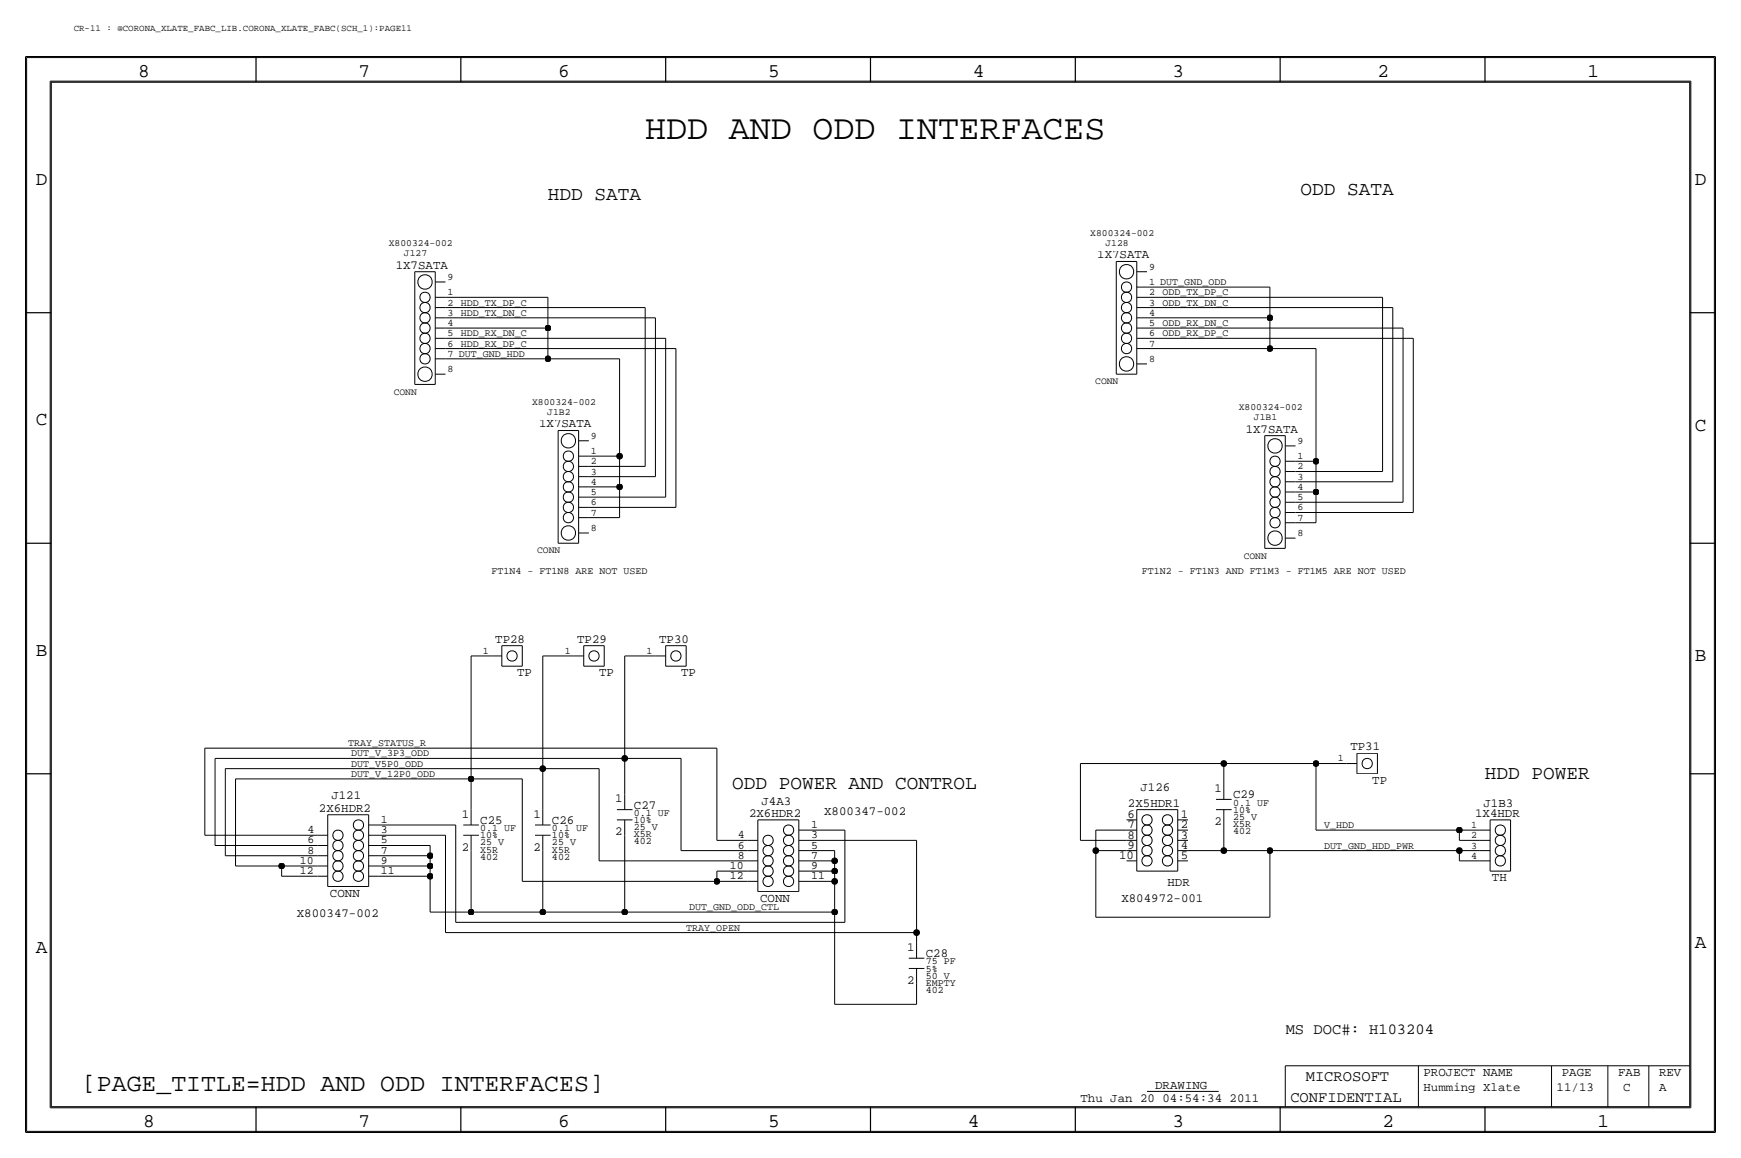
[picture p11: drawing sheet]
<svg xmlns="http://www.w3.org/2000/svg" width="432mm" height="287mm" viewBox="0 0 432 287" stroke-linecap="round" stroke-linejoin="round" font-family="sans-serif">
<g fill="none" stroke="#000" stroke-width=".25">
<path d="M6.6 14.3h418.6zM6.6 14.3v266.2zM425.2 14.3v266.2zM12.4 20.1v254.5zM12.4 20.1h407zM419.4 20.1v254.5zM102.9 67.4v27.9zM102.9 67.4h5zM107.9 67.4v27.9zM107.9 69.9h2.6zM107.9 78.8h2.6zM107.9 76.3h2.6z"/>
<path d="M107.9 73.7h2.6zM110.5 78.8h52.1zM110.5 73.7h25.4zM110.5 76.3h49.5zM135.9 73.7v7.6zM160 76.3v39.3zM162.6 78.8v39.4zM276.9 64.8v28zM276.9 64.8h5zM281.9 64.8v28zM281.9 67.4h2.6zM281.9 76.3h2.6z"/>
<path d="M281.9 78.8h2.6zM281.9 73.7h2.6zM281.9 71.2h2.6zM284.5 73.7h58.4zM284.5 76.3h60.9zM284.5 78.8h30.5zM284.5 71.2h30.5zM315 78.8v7.6zM315 71.2v7.6zM342.9 73.7v43.2zM345.4 76.3v43.1zM102.9 95.3h5z"/>
<path d="M107.9 92.8h2.6zM107.9 86.4h2.6zM107.9 89h2.6zM107.9 81.3h2.6zM107.9 83.9h2.6zM110.5 83.9h54.6zM110.5 86.4h57.1zM110.5 81.3h25.4zM110.5 89h25.4zM135.9 81.3v7.7zM135.9 89h17.8zM153.7 89v24.1z"/>
<path d="M165.1 83.9v39.3zM167.6 86.4v39.4zM276.9 92.8h5zM281.9 90.2h2.6zM281.9 83.9h2.6zM281.9 86.4h2.6zM281.9 81.3h2.6zM284.5 83.9h66zM284.5 81.3h63.5zM284.5 86.4h30.5zM315 86.4h11.4zM326.4 86.4v28z"/>
<path d="M348 81.3v43.2zM350.5 83.9v43.2zM138.4 106.7v28zM138.4 106.7h5.1zM143.5 106.7v28zM143.5 109.3h2.5zM143.5 118.2h2.5zM143.5 115.6h2.5zM143.5 113.1h2.5zM146 113.1h7.7zM146 115.6h14zM146 118.2h16.6z"/>
<path d="M153.7 113.1v7.6zM313.7 108v27.9zM313.7 108h5.1zM318.8 108v27.9zM318.8 110.5h2.5zM318.8 119.4h2.5zM318.8 116.9h2.5zM318.8 114.4h2.5zM321.3 114.4h5.1zM321.3 116.9h21.6zM321.3 119.4h24.1zM326.4 114.4v7.6z"/>
<path d="M138.4 134.7h5.1zM143.5 132.1h2.5zM143.5 125.8h2.5zM143.5 128.3h2.5zM143.5 120.7h2.5zM143.5 123.2h2.5zM146 125.8h21.6zM146 120.7h7.7zM146 128.3h7.7zM146 123.2h19.1zM153.7 120.7v7.6zM313.7 135.9h5.1z"/>
<path d="M318.8 133.4h2.5zM318.8 127.1h2.5zM318.8 129.6h2.5zM318.8 122h2.5zM318.8 124.5h2.5zM321.3 127.1h29.2zM321.3 129.6h5.1zM321.3 122h5.1zM321.3 124.5h26.7zM326.4 122v7.6zM116.8 162.6h5.1zM116.8 162.6v30.5z"/>
<path d="M121.9 162.6h2.6zM124.5 165.2h5zM124.5 160.1h5zM124.5 160.1v5.1zM129.5 160.1v5.1zM134.6 162.6h7.6zM134.6 162.6v28zM142.2 162.6h2.6zM144.8 165.2h5.1zM144.8 160.1h5.1zM144.8 160.1v5.1zM149.9 160.1v5.1z"/>
<path d="M154.9 162.6h7.7zM154.9 162.6v25.4zM162.6 162.6h2.5zM165.1 165.2h5.1zM165.1 160.1h5.1zM165.1 160.1v5.1zM170.2 160.1v5.1zM50.8 185.5v21.6zM50.8 185.5h127zM53.3 188v21.6zM53.3 188h101.6zM55.9 190.6v21.5z"/>
<path d="M55.9 190.6h78.7zM58.4 193.1v21.6zM58.4 193.1h58.4zM116.8 193.1h12.7zM116.8 193.1v7.6zM129.5 193.1v25.4zM134.6 190.6v10.1zM134.6 190.6h14zM148.6 190.6v22.8zM154.9 188h14zM154.9 196.9v3.8zM154.9 188v8.9z"/>
<path d="M168.9 188v22.9zM177.8 185.5v22.8zM268 189.3v19zM268 189.3h35.5zM301.6 198.2h3.9zM303.5 194.4v3.8zM303.5 189.3h22.9zM303.5 189.3v5.1zM326.4 189.3v16.5zM326.4 189.3h7.6zM334 189.3h2.5zM336.5 191.8h5.1z"/>
<path d="M336.5 186.7h5.1zM336.5 186.7v5.1zM341.6 186.7v5.1zM50.8 207.1h27.9zM53.3 209.6h25.4zM55.9 212.1h22.8zM58.4 214.7h11.5zM69.8 214.7h8.9zM69.8 217.2h8.9zM69.8 214.7v2.5zM78.7 214.7h2.6zM78.7 217.2h2.6z"/>
<path d="M78.7 212.1h2.6zM78.7 209.6h2.6zM78.7 207.1h2.6zM81.3 202v17.8zM81.3 219.8h10.1zM81.3 202h10.1zM91.4 202v17.8zM91.4 212.1h2.6zM91.4 214.7h2.6zM91.4 217.2h2.6zM91.4 209.6h2.6zM91.4 204.5h2.6z"/>
<path d="M91.4 207.1h2.6zM94 207.1h16.5zM94 209.6h12.7zM94 212.1h12.7zM94 214.7h12.7zM94 217.2h12.7zM94 204.5h19zM106.7 209.6v2.5zM106.7 212.1v2.6zM106.7 214.7v2.5zM106.7 217.2v8.9zM110.5 207.1v24.1z"/>
<path d="M113 204.5v24.2zM114.9 204.5h3.9zM114.9 207.1h3.9zM116.8 207.1v3.8zM116.8 200.7v3.8zM116.8 210.9v15.2zM129.5 218.5h48.3zM132.7 204.5h3.9zM132.7 207.1h3.9zM134.6 207.1v3.8zM134.6 200.7v3.8zM134.6 210.9v15.2z"/>
<path d="M148.6 213.4h36.8zM153 200.7h3.9zM153 203.3h3.9zM154.9 203.3v3.8zM154.9 207.1v19zM168.9 210.9h16.5zM177.8 218.5h7.6zM177.8 216h7.6zM177.8 216v2.5zM177.8 208.3h7.6zM185.4 216h2.6zM185.4 218.5h2.6z"/>
<path d="M185.4 213.4h2.6zM185.4 210.9h2.6zM185.4 208.3h2.6zM188 203.3v17.7zM188 203.3h10.1zM198.1 203.3v17.7zM198.1 213.4h2.6zM198.1 216h2.6zM198.1 218.5h2.6zM198.1 210.9h2.6zM198.1 205.8h2.6zM198.1 208.3h2.6z"/>
<path d="M200.7 208.3h26.6zM200.7 210.9h6.3zM200.7 213.4h6.3zM200.7 216h6.3zM200.7 218.5h6.3zM200.7 205.8h8.8zM207 210.9v2.5zM207 213.4v2.6zM207 216v2.5zM207 218.5v7.6zM209.5 205.8v22.9zM227.3 208.3v22.9z"/>
<path d="M268 208.3h11.4zM271.8 210.9v16.5zM271.8 210.9h7.6zM271.8 205.8v5.1zM271.8 205.8h7.6zM279.4 203.3h2.5zM279.4 210.9h2.5zM279.4 213.4h2.5zM279.4 205.8h2.5zM279.4 208.3h2.5zM281.9 200.7v15.3zM281.9 216h10.2z"/>
<path d="M281.9 200.7h10.2zM292.1 200.7v15.3zM292.1 213.4h2.5zM292.1 208.3h2.5zM292.1 210.9h2.5zM292.1 203.3h2.5zM292.1 205.8h2.5zM294.6 210.9h8.9zM301.6 200.7h3.9zM303.5 200.7v3.8zM303.5 210.9h11.5zM303.5 204.5v6.4z"/>
<path d="M315 210.9v16.5zM315 210.9h46.9zM326.4 205.8h35.5zM361.9 210.9v2.5zM361.9 205.8v2.5zM361.9 205.8h5.1zM362 213.4h5zM362 210.9h5zM362 208.3h5zM367 210.9h2.6zM367 213.4h2.6zM367 205.8h2.6z"/>
<path d="M367 208.3h2.6zM369.6 216h5.1zM369.6 203.3h5.1zM369.6 203.3v12.7zM374.7 203.3v12.7zM106.7 226.1h10.1zM110.5 231.2h116.8zM113 228.7h96.5zM116.8 226.1h17.8zM134.6 226.1h20.3zM154.9 226.1h52.1zM188 221h10.1z"/>
<path d="M207 226.1v22.9zM225.4 237.5h3.9zM227.3 233.7v3.8zM227.3 231.2v2.5zM271.8 227.4h43.2zM207 249h20.3zM225.4 240.1h3.9zM227.3 240.1v3.8zM227.3 243.9v5.1zM12.4 274.6h407zM284.5 270.6h17.8zM318.8 264.2v10.2z"/>
<path d="M318.8 264.2h100.3zM351.8 264.2v10.2zM384.8 264.2v10.2zM398.8 264.2v10.2zM408.9 264.2v10.2zM6.6 280.5h418.6z"/>
<circle cx="105.4" cy="76.3" r="1.28"/>
<circle cx="105.4" cy="73.7" r="1.28"/>
<circle cx="105.4" cy="78.8" r="1.28"/>
<circle cx="105.4" cy="69.9" r="1.79"/>
<circle cx="279.4" cy="76.3" r="1.28"/>
<circle cx="279.4" cy="73.7" r="1.28"/>
<circle cx="279.4" cy="71.2" r="1.28"/>
<circle cx="279.4" cy="78.8" r="1.28"/>
<circle cx="279.4" cy="67.4" r="1.79"/>
<circle cx="105.4" cy="81.3" r="1.28"/>
<circle cx="105.4" cy="86.4" r="1.28"/>
<circle cx="105.4" cy="83.9" r="1.28"/>
<circle cx="105.4" cy="89" r="1.28"/>
<circle cx="105.4" cy="92.8" r="1.79"/>
<circle cx="279.4" cy="81.3" r="1.28"/>
<circle cx="279.4" cy="83.9" r="1.28"/>
<circle cx="279.4" cy="86.4" r="1.28"/>
<circle cx="279.4" cy="90.2" r="1.79"/>
<circle cx="141" cy="113.1" r="1.28"/>
<circle cx="141" cy="118.2" r="1.28"/>
<circle cx="141" cy="115.6" r="1.28"/>
<circle cx="141" cy="109.3" r="1.79"/>
<circle cx="316.2" cy="119.4" r="1.28"/>
<circle cx="316.2" cy="116.9" r="1.28"/>
<circle cx="316.2" cy="114.4" r="1.28"/>
<circle cx="316.2" cy="110.6" r="1.79"/>
<circle cx="141" cy="120.7" r="1.28"/>
<circle cx="141" cy="128.3" r="1.28"/>
<circle cx="141" cy="123.3" r="1.28"/>
<circle cx="141" cy="125.8" r="1.28"/>
<circle cx="141" cy="132.1" r="1.79"/>
<circle cx="316.2" cy="122" r="1.28"/>
<circle cx="316.2" cy="127.1" r="1.28"/>
<circle cx="316.2" cy="129.6" r="1.28"/>
<circle cx="316.2" cy="124.5" r="1.28"/>
<circle cx="316.2" cy="133.4" r="1.79"/>
<circle cx="127" cy="162.6" r="1.28"/>
<circle cx="147.3" cy="162.6" r="1.28"/>
<circle cx="167.6" cy="162.6" r="1.28"/>
<circle cx="339.1" cy="189.3" r="1.28"/>
<circle cx="83.8" cy="207.1" r="1.28"/>
<circle cx="83.8" cy="212.2" r="1.28"/>
<circle cx="83.8" cy="217.2" r="1.28"/>
<circle cx="83.8" cy="209.6" r="1.28"/>
<circle cx="83.8" cy="214.7" r="1.28"/>
<circle cx="88.9" cy="217.2" r="1.28"/>
<circle cx="88.9" cy="207.1" r="1.28"/>
<circle cx="88.9" cy="212.2" r="1.28"/>
<circle cx="88.9" cy="209.6" r="1.28"/>
<circle cx="88.9" cy="214.7" r="1.28"/>
<circle cx="88.9" cy="204.5" r="1.28"/>
<circle cx="190.5" cy="213.4" r="1.28"/>
<circle cx="190.5" cy="216" r="1.28"/>
<circle cx="190.5" cy="210.9" r="1.28"/>
<circle cx="190.5" cy="218.5" r="1.28"/>
<circle cx="190.5" cy="208.3" r="1.28"/>
<circle cx="195.6" cy="205.8" r="1.28"/>
<circle cx="195.6" cy="213.4" r="1.28"/>
<circle cx="195.6" cy="210.9" r="1.28"/>
<circle cx="195.6" cy="218.5" r="1.28"/>
<circle cx="195.6" cy="208.3" r="1.28"/>
<circle cx="195.6" cy="216" r="1.28"/>
<circle cx="284.5" cy="203.3" r="1.28"/>
<circle cx="284.5" cy="208.3" r="1.28"/>
<circle cx="284.5" cy="205.8" r="1.28"/>
<circle cx="284.5" cy="213.4" r="1.28"/>
<circle cx="284.5" cy="210.9" r="1.28"/>
<circle cx="289.6" cy="203.3" r="1.28"/>
<circle cx="289.6" cy="208.3" r="1.28"/>
<circle cx="289.6" cy="213.4" r="1.28"/>
<circle cx="289.6" cy="210.9" r="1.28"/>
<circle cx="289.6" cy="205.8" r="1.28"/>
<circle cx="372.1" cy="213.4" r="1.28"/>
<circle cx="372.1" cy="208.3" r="1.28"/>
<circle cx="372.1" cy="205.8" r="1.28"/>
<circle cx="372.1" cy="210.9" r="1.28"/>
</g>
<g fill="#000" stroke="#000" stroke-width=".25">
<circle cx="315" cy="78.8" r=".72"/>
<circle cx="135.9" cy="81.3" r=".72"/>
<circle cx="135.9" cy="89" r=".72"/>
<circle cx="315" cy="86.4" r=".72"/>
<circle cx="153.7" cy="113.1" r=".72"/>
<circle cx="326.4" cy="114.4" r=".72"/>
<circle cx="153.7" cy="120.7" r=".72"/>
<circle cx="326.4" cy="122" r=".72"/>
<circle cx="116.8" cy="193.1" r=".72"/>
<circle cx="134.6" cy="190.6" r=".72"/>
<circle cx="154.9" cy="188" r=".72"/>
<circle cx="303.5" cy="189.3" r=".72"/>
<circle cx="326.4" cy="189.3" r=".72"/>
<circle cx="69.8" cy="214.7" r=".72"/>
<circle cx="106.7" cy="217.2" r=".72"/>
<circle cx="106.7" cy="212.1" r=".72"/>
<circle cx="106.7" cy="214.7" r=".72"/>
<circle cx="177.8" cy="218.5" r=".72"/>
<circle cx="207" cy="216" r=".72"/>
<circle cx="207" cy="213.4" r=".72"/>
<circle cx="207" cy="218.5" r=".72"/>
<circle cx="271.8" cy="210.9" r=".72"/>
<circle cx="303.5" cy="210.9" r=".72"/>
<circle cx="315" cy="210.9" r=".72"/>
<circle cx="362" cy="210.9" r=".72"/>
<circle cx="362" cy="205.8" r=".72"/>
<circle cx="116.8" cy="226.1" r=".72"/>
<circle cx="134.6" cy="226.1" r=".72"/>
<circle cx="154.9" cy="226.1" r=".72"/>
<circle cx="207" cy="226.1" r=".72"/>
<circle cx="227.3" cy="231.2" r=".72"/>
</g>
<g fill="none" stroke="#000" stroke-width=".3">
<path d="M6.3 14v266.7zM6.4 14h419zM63.5 14v6.4zM114.3 14v6.4zM165.1 14v6.4zM215.9 14v6.4zM266.7 14v6.4zM317.5 14v6.4zM368.3 14v6.4zM425.4 14v266.7zM12.7 20.4h406.4zM12.7 20.4v254z"/>
<path d="M419.1 20.4v254zM6.3 77.5h6.4zM419.1 77.5h6.3zM6.3 134.7h6.4zM419.1 134.7h6.3zM6.3 191.8h6.4zM419.1 191.8h6.3zM12.7 274.4h406.4zM63.5 274.4v6.3zM114.3 274.4v6.3zM165.1 274.4v6.3zM215.9 274.4v6.3z"/>
<path d="M266.7 274.4v6.3zM317.5 274.4v6.3zM368.3 274.4v6.3zM6.4 280.7h419z"/>
</g>
<text font-size="8.6" x="160" y="34.3">HDD AND ODD INTERFACES</text>
<text font-size="6.2" x="20.3" y="270.6">[PAGE_TITLE=HDD AND ODD INTERFACES]</text>
<g font-size="4.8">
<text x="34.3" y="19.1">8</text>
<text x="88.9" y="19.1">7</text>
<text x="138.4" y="19.1">6</text>
<text x="190.5" y="19.1">5</text>
<text x="241.3" y="19.1">4</text>
<text x="290.8" y="19.1">3</text>
<text x="341.6" y="19.1">2</text>
<text x="393.7" y="19.1">1</text>
<text x="8.9" y="45.8">D</text>
<text x="420.4" y="45.8">D</text>
<text x="135.9" y="49.6">HDD SATA</text>
<text x="322.6" y="48.3">ODD SATA</text>
<text x="8.9" y="105.5">C</text>
<text x="420.4" y="106.7">C</text>
<text x="8.9" y="162.6">B</text>
<text x="420.4" y="163.9">B</text>
<text x="181.6" y="195.6">ODD POWER AND CONTROL</text>
<text x="368.3" y="193.1">HDD POWER</text>
<text x="8.9" y="236.3">A</text>
<text x="420.4" y="235">A</text>
<text x="35.5" y="279.4">8</text>
<text x="88.9" y="279.4">7</text>
<text x="138.4" y="279.4">6</text>
<text x="190.5" y="279.4">5</text>
<text x="240" y="279.4">4</text>
<text x="290.8" y="279.4">3</text>
<text x="342.9" y="279.4">2</text>
<text x="396.2" y="279.4">1</text>
</g>
<g font-size="3.8">
<text x="318.9" y="256.4">MS DOC#: H103204</text>
<text x="323.9" y="268">MICROSOFT</text>
<text x="320" y="273.1">CONFIDENTIAL</text>
</g>
<g font-size="3.1">
<text x="272.1" y="64.1">1X7SATA</text>
<text x="98.1" y="66.6">1X7SATA</text>
<text x="133.7" y="106">1X7SATA</text>
<text x="309" y="107.2">1X7SATA</text>
<text x="122.8" y="159.3">TP28</text>
<text x="143.2" y="159.3">TP29</text>
<text x="163.5" y="159.3">TP30</text>
<text x="128.3" y="167.7">TP</text>
<text x="148.6" y="167.7">TP</text>
<text x="168.9" y="167.7">TP</text>
<text x="334.9" y="186">TP31</text>
<text x="282.9" y="196.1">J126</text>
<text x="301.2" y="196.4">1</text>
<text x="305.8" y="197.9">C29</text>
<text x="340.4" y="194.4">TP</text>
<text x="79.1" y="201.2">2X6HDR2</text>
<text x="82.2" y="198.2">J121</text>
<text x="114.5" y="202.7">1</text>
<text x="132.3" y="202.7">1</text>
<text x="152.6" y="198.9">1</text>
<text x="157.2" y="200.5">C27</text>
<text x="185.8" y="202.5">2X6HDR2</text>
<text x="188.9" y="199.4">J4A3</text>
<text x="204.4" y="202">X800347-002</text>
<text x="279.7" y="202.8">6</text>
<text x="279.8" y="199.9">2X5HDR1</text>
<text x="292.9" y="202.8">1</text>
<text x="365.9" y="202.5">1X4HDR</text>
<text x="367.9" y="199.9">J1B3</text>
<text x="119.1" y="204.3">C25</text>
<text x="136.9" y="204.3">C26</text>
<text x="152.6" y="207.1">2</text>
<text x="279.7" y="205.4">7</text>
<text x="279.7" y="207.9">8</text>
<text x="292.9" y="205.4">2</text>
<text x="292.9" y="207.9">3</text>
<text x="301.2" y="204.5">2</text>
<text x="114.5" y="210.9">2</text>
<text x="132.3" y="210.9">2</text>
<text x="277.6" y="213">10</text>
<text x="279.7" y="210.5">9</text>
<text x="292.9" y="210.5">4</text>
<text x="292.9" y="213">5</text>
<text x="289.6" y="219.8">HDR</text>
<text x="370" y="218.5">TH</text>
<text x="73.6" y="227.4">X800347-002</text>
<text x="81.8" y="222.3">CONN</text>
<text x="188.5" y="223.6">CONN</text>
<text x="278.1" y="223.6">X804972-001</text>
<text x="225" y="235.8">1</text>
<text x="229.6" y="237.3">C28</text>
<text x="225" y="243.9">2</text>
<text x="353.1" y="266.8">PROJECT NAME</text>
<text x="387.3" y="266.8">PAGE</text>
<text x="401.3" y="266.8">FAB</text>
<text x="411.5" y="266.8">REV</text>
<text x="268" y="273.1">Thu Jan 20 04:54:34 2011</text>
<text x="286.5" y="270.1">DRAWING</text>
<text x="353.1" y="270.6">Humming Xlate</text>
<text x="386.1" y="270.6">11/13</text>
<text x="402.6" y="270.6">C</text>
<text x="411.5" y="270.6">A</text>
</g>
<g font-size="2.9">
<text x="76.3" y="206.6">4</text>
<text x="76.3" y="209.1">6</text>
<text x="94.5" y="204">1</text>
<text x="94.5" y="206.6">3</text>
<text x="94.5" y="209.1">5</text>
<text x="183" y="207.8">4</text>
<text x="201.2" y="205.3">1</text>
<text x="201.2" y="207.8">3</text>
<text x="74.4" y="214.2">10</text>
<text x="76.3" y="211.6">8</text>
<text x="94.5" y="211.6">7</text>
<text x="94.5" y="214.2">9</text>
<text x="181.1" y="215.4">10</text>
<text x="183" y="210.4">6</text>
<text x="183" y="212.9">8</text>
<text x="201.2" y="210.4">5</text>
<text x="201.2" y="212.9">7</text>
<text x="201.2" y="215.4">9</text>
<text x="74.4" y="216.7">12</text>
<text x="94.5" y="216.7">11</text>
<text x="181.1" y="218">12</text>
<text x="201.2" y="218">11</text>
</g>
<g font-size="2.5">
<text x="111" y="69.4">9</text>
<text x="285" y="70.7">1 DUT_GND_ODD</text>
<text x="285" y="66.9">9</text>
<text x="111" y="73.2">1</text>
<text x="111" y="75.7">2</text>
<text x="114.3" y="75.7">HDD_TX_DP_C</text>
<text x="285" y="73.2">2</text>
<text x="285" y="75.7">3</text>
<text x="288.3" y="73.2">ODD_TX_DP_C</text>
<text x="288.3" y="75.7">ODD_TX_DN_C</text>
<text x="111" y="78.3">3</text>
<text x="111" y="80.8">4</text>
<text x="111" y="83.4">5</text>
<text x="114.3" y="83.4">HDD_RX_DN_C</text>
<text x="114.3" y="78.3">HDD_TX_DN_C</text>
<text x="285" y="78.3">4</text>
<text x="285" y="80.8">5</text>
<text x="285" y="83.4">6</text>
<text x="288.3" y="83.4">ODD_RX_DP_C</text>
<text x="288.3" y="80.8">ODD_RX_DN_C</text>
<text x="111" y="85.9">6</text>
<text x="111" y="88.4">7 DUT_GND_HDD</text>
<text x="114.3" y="85.9">HDD_RX_DP_C</text>
<text x="285" y="85.9">7</text>
<text x="285" y="89.7">8</text>
<text x="111" y="92.3">8</text>
<text x="146.6" y="112.6">1</text>
<text x="146.6" y="108.8">9</text>
<text x="321.8" y="113.8">1</text>
<text x="321.8" y="110">9</text>
<text x="146.6" y="115.1">2</text>
<text x="146.6" y="117.7">3</text>
<text x="321.8" y="116.4">2</text>
<text x="321.8" y="118.9">3</text>
<text x="146.6" y="120.2">4</text>
<text x="146.6" y="122.7">5</text>
<text x="146.6" y="125.3">6</text>
<text x="321.8" y="121.5">4</text>
<text x="321.8" y="124">5</text>
<text x="146.6" y="127.8">7</text>
<text x="146.6" y="131.6">8</text>
<text x="321.8" y="126.5">6</text>
<text x="321.8" y="129.1">7</text>
<text x="321.8" y="132.9">8</text>
<text x="121.9" y="142.3">FT1N4 - FT1N8 ARE NOT USED</text>
<text x="283.2" y="142.3">FT1N2 - FT1N3 AND FT1M3 - FT1M5 ARE NOT USED</text>
<text x="119.7" y="162.1">1</text>
<text x="140.1" y="162.1">1</text>
<text x="160.4" y="162.1">1</text>
<text x="86.4" y="185">TRAY_STATUS_R</text>
<text x="87.1" y="187.5">DUT_V_3P3_ODD</text>
<text x="87.1" y="190">DUT_V5P0_ODD</text>
<text x="331.8" y="188.8">1</text>
<text x="87.1" y="192.6">DUT_V_12P0_ODD</text>
<text x="157.2" y="202.2">0.1 UF</text>
<text x="305.8" y="201.5">10%</text>
<text x="305.8" y="203.3">25 V</text>
<text x="305.8" y="199.7">0.1 UF</text>
<text x="119.1" y="207.8">10%</text>
<text x="119.1" y="209.6">25 V</text>
<text x="119.1" y="206">0.1 UF</text>
<text x="136.9" y="209.6">25 V</text>
<text x="136.9" y="207.8">10%</text>
<text x="136.9" y="206">0.1 UF</text>
<text x="157.2" y="205.8">25 V</text>
<text x="157.2" y="209.3">402</text>
<text x="157.2" y="207.6">X5R</text>
<text x="157.2" y="204">10%</text>
<text x="305.8" y="205">X5R</text>
<text x="305.8" y="206.8">402</text>
<text x="328.4" y="205.3">V_HDD</text>
<text x="364.8" y="205.3">1</text>
<text x="364.8" y="207.8">2</text>
<text x="119.1" y="211.4">X5R</text>
<text x="119.1" y="213.2">402</text>
<text x="136.9" y="213.2">402</text>
<text x="136.9" y="211.4">X5R</text>
<text x="328.4" y="210.4">DUT_GND_HDD_PWR</text>
<text x="364.8" y="210.4">3</text>
<text x="364.8" y="212.9">4</text>
<text x="170.9" y="225.6">DUT_GND_ODD_CTL</text>
<text x="170.2" y="230.7">TRAY_OPEN</text>
<text x="229.6" y="239.1">75 PF</text>
<text x="229.6" y="240.8">5%</text>
<text x="229.6" y="244.4">EMPTY</text>
<text x="229.6" y="242.6">50 V</text>
<text x="229.6" y="246.2">402</text>
</g>
<g font-size="2.4">
<text x="270.4" y="58.5">X800324-002</text>
<text x="96.4" y="61">X800324-002</text>
<text x="100.2" y="63.5">J127</text>
<text x="274.2" y="61">J128</text>
<text x="271.6" y="95.3">CONN</text>
<text x="97.6" y="97.8">CONN</text>
<text x="132" y="100.4">X800324-002</text>
<text x="307.2" y="101.7">X800324-002</text>
<text x="135.7" y="102.9">J1B2</text>
<text x="311" y="104.2">J1B1</text>
<text x="133.2" y="137.2">CONN</text>
<text x="308.5" y="138.5">CONN</text>
</g>
<text font-size="2.3" x="18.3" y="7.7">CR-11 : @CORONA_XLATE_FABC_LIB.CORONA_XLATE_FABC(SCH_1):PAGE11</text>
</svg>
